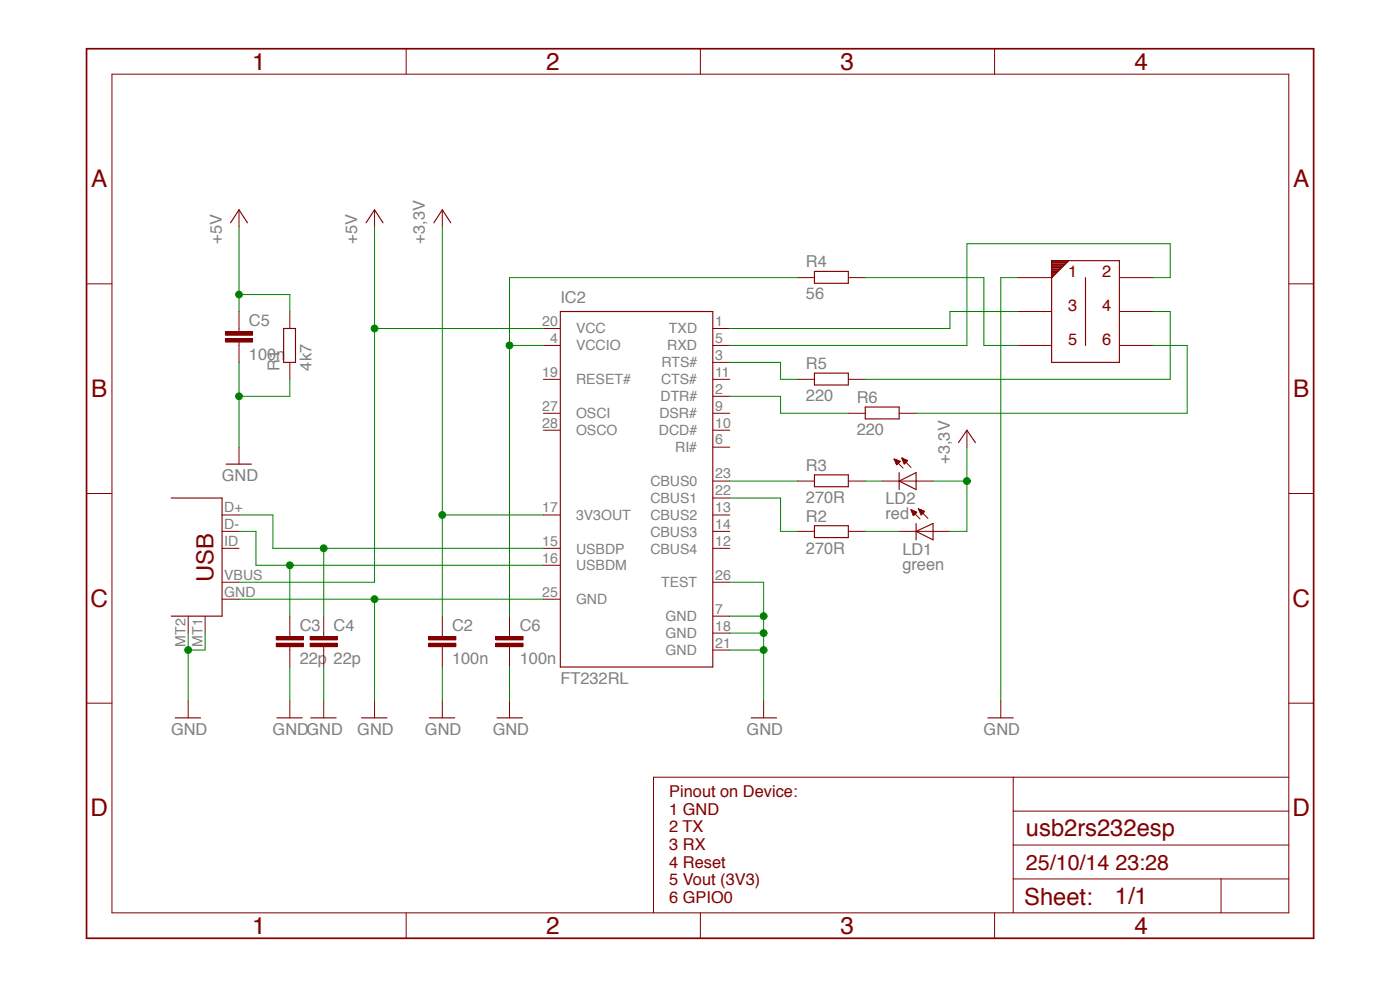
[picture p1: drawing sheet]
<svg xmlns="http://www.w3.org/2000/svg" width="210mm" height="148mm" viewBox="0 0 210 148" stroke-linecap="round" stroke-linejoin="round" font-family="sans-serif">
<g fill="none" stroke="#820000" stroke-width=".17">
<path d="M34.6 33.4l1.2-2 1.3 2M54.9 33.4l1.3-2 1.2 2M65 33.4l1.3-2 1.3 2M42.5 49.2h1.8v5.1h-1.8zM84 46.7h22.9v53.2h-22.9zM33.9 69.5h3.8M122.1 78.8h5.1v1.7h-5.1zM122.1 71.1h5.1v1.8h-5.1zM26.3 107.5h3.8M41.5 107.5h3.8M46.6 107.5h3.8M54.2 107.5h3.8"/>
<path d="M64.4 107.5h3.8M112.6 107.5h3.8"/>
</g>
<g fill="none" stroke="#820000" stroke-width=".15">
<path d="M35.8 31.4v2.6M56.2 31.4v2.6M66.3 31.4v2.6M43.5 46.7v2.5M43.5 54.3v2.5M81.5 49.2h2.5M81.5 51.8h2.5M81.5 56.8h2.5M106.9 49.2h2.5M106.9 51.8h2.5M106.9 54.3h2.5M106.9 56.8h2.5"/>
<path d="M106.9 59.4h2.5M35.8 67v2.5M81.5 77.2h2.5M81.5 64.5h2.5M81.5 61.9h2.5M106.9 77.2h2.5M106.9 64.5h2.5M106.9 61.9h2.5M106.9 67h2.5M106.9 72.1h2.5M106.9 74.6h2.5M106.9 79.6h2.5"/>
<path d="M119.6 72.1h2.5M119.6 79.6h2.5M127.2 72.1h2.5M127.2 79.6h2.5M43.5 94.8v.6M43.5 96.9v.5M81.5 82.1h2.5M81.5 84.7h2.5M81.5 89.8h2.5M106.9 82.1h2.5M106.9 92.3h2.5M106.9 94.8h2.5"/>
<path d="M106.9 87.2h2.5M106.9 97.4h2.5M28.2 105v2.5M43.5 105v2.5M48.5 105v2.5M56.2 105v2.5M66.3 105v2.5M114.5 105v2.5"/>
</g>
<path d="M41.4 96.4h4.1v.5h-4.1z" fill="#820000"/>
<path d="M41.4 96.4h4.1v.5h-4.1z" fill="none" stroke="#820000" stroke-width=".15"/>
<path d="M41.4 95.3h4.1v.5h-4.1z" fill="#820000"/>
<path d="M41.4 95.4h4.1v.5h-4.1zM43.5 92.3v2.5M43.5 97.4v2.5M48.5 94.8v.6M48.5 96.9v.5" fill="none" stroke="#820000" stroke-width=".15"/>
<path d="M46.5 96.4h4v.5h-4z" fill="#820000"/>
<path d="M46.5 96.4h4.1v.5h-4.1z" fill="none" stroke="#820000" stroke-width=".15"/>
<path d="M46.5 95.3h4v.5h-4z" fill="#820000"/>
<path d="M46.5 95.4h4.1v.5h-4.1zM48.5 92.3v2.5M48.5 97.4v2.5M66.3 94.8v.6M66.3 96.9v.5" fill="none" stroke="#820000" stroke-width=".15"/>
<path d="M64.3 96.4h4v.5h-4z" fill="#820000"/>
<path d="M64.3 96.4h4v.5h-4z" fill="none" stroke="#820000" stroke-width=".15"/>
<path d="M64.3 95.3h4v.5h-4z" fill="#820000"/>
<path d="M35.8 49.2v.5M35.8 51.2v.6M64.3 95.4h4v.5h-4zM66.3 92.3v2.5M66.3 97.4v2.5" fill="none" stroke="#820000" stroke-width=".15"/>
<path d="M33.8 50.7h4v.5h-4z" fill="#820000"/>
<path d="M33.8 50.7h4.1v.5h-4.1z" fill="none" stroke="#820000" stroke-width=".15"/>
<path d="M33.8 49.7h4v.5h-4z" fill="#820000"/>
<g fill="none" stroke="#820000" stroke-width=".15">
<path d="M33.8 49.7h4.1v.5h-4.1zM35.8 46.7v2.5M35.8 51.8v2.5M132.3 72.1h7.6M134 68.8l1.4 1.3M134 68.9h.4M134 68.8l1 .3M134 68.8l.5 .8M134.1 68.9h.5M134.2 69.2h.7M134.2 69.1h.8M134.2 69h.5"/>
<path d="M134.3 69.4h.3M134.3 69.4h.4M134.3 69.3h.5M134.4 69.6h.1M134.4 69.5h.2M134.8 79.6h7.6M135 69.1l-.5 .5M135.2 68.6l1.4 1.4M135.2 68.6l.9 .4-.5 .5zM135.2 68.8h.3M135.2 68.7h.1M135.3 68.9h.7"/>
<path d="M135.3 68.9h.5M135.4 69.2h.5M135.4 69.1h.5M135.4 69h.6M135.5 69.4h.2M135.5 69.3h.3M135.6 69.4h.1M136.6 76.4l1.3 1.3M136.6 76.4h.2M136.6 76.4l.8 .3M136.6 76.4l.3 .8 .5-.5M136.7 76.6h.4"/>
<path d="M136.7 76.5h.2M136.8 76.8h.6M136.8 76.7h.6M136.8 76.6h.5M136.8 77.1h.4M136.8 77h.5M136.8 76.9h.6M136.9 77.2h.2M137.7 76.2l1.4 1.5M137.7 76.2l.9 .4-.5 .6zM137.8 76.4h.4M137.8 76.3h.1"/>
<path d="M137.9 76.6h.6M137.9 76.5h.5M137.9 76.8h.6M137.9 76.7h.6M138 77h.3M138 76.9h.4M138.1 77.1h.1M145 64.5v2.5M76.4 94.8v.6M76.4 96.9v.5"/>
</g>
<path d="M134.8 72.1l2.6-1.3v2.5zM134.8 70.8v2.5M137.4 79.6l2.5-1.2v2.5zM137.4 78.4v2.5M143.7 66.3l1.3-1.8 1.2 1.8" fill="none" stroke="#820000" stroke-width=".17"/>
<path d="M74.3 96.4h4.1v.5h-4.1z" fill="#820000"/>
<path d="M74.4 96.4h4v.5h-4z" fill="none" stroke="#820000" stroke-width=".15"/>
<path d="M74.3 95.3h4.1v.5h-4.1z" fill="#820000"/>
<g fill="none" stroke="#820000" stroke-width=".15">
<path d="M16.8 11.1h176.4v125.7h-176.4zM60.9 7.3v3.8M105 7.3v3.8M149.1 7.3v3.8M13 42.5h3.8M119.6 41.6h2.5M119.6 56.8h2.5M127.2 41.6h2.5M127.2 56.8h2.5M152.6 41.6h5.1M152.6 46.7h5.1M152.6 51.8h5.1"/>
<path d="M167.8 41.6h5.1M167.8 46.7h5.1M167.8 51.8h5.1M193.2 42.5h3.8M13 73.9h3.8M33.3 77.2h2.5M33.3 79.6h2.5M127.2 61.9h2.5M134.8 61.9h2.6M193.2 73.9h3.8M28.2 92.3v2.5M30.8 92.3v2.5"/>
<path d="M33.3 87.2h2.5M33.3 89.8h2.5M33.3 82.1h2.5M74.4 95.4h4v.5h-4zM76.4 92.3v2.5M76.4 97.4v2.5M13 105.3h3.8M76.4 105v2.5M150.1 105v2.5M151.9 116.4v20.4M193.2 105.3h3.8M193.2 116.4h-95.2v20.4"/>
<path d="M60.9 136.8v3.8M105 136.8v3.8M149.1 136.8v3.8M151.9 131.7h41.3M151.9 126.6h41.3M151.9 121.5h41.3M183.1 131.7v5.1"/>
</g>
<g fill="none" stroke="#820000" stroke-width=".17">
<path d="M157.7 39.1h10.1v15.2h-10.1zM157.7 39.9h1.6M157.7 39.8h1.7M157.7 39.6h1.8M157.7 39.6h2M157.7 39.4h2.1M157.7 39.3h2.3M157.7 39.1h2.3M160.2 39.1l-2.5 2.5h.1M122.1 40.7h5.1v1.7h-5.1zM122.1 55.9h5.1v1.8h-5.1zM157.7 41.4h.1"/>
<path d="M157.7 41.3h.2M157.7 41.2h.3M157.7 41.1h.5M157.7 40.9h.6M157.7 40.8h.7M157.7 40.7h.8M157.7 40.6h1M157.7 40.4h1.1M157.7 40.3h1.2M157.7 40.2h1.3M157.7 40.1h1.5M162.8 41.6v10.2"/>
<path d="M25.7 74.6h7.6v17.7h-7.6M129.7 61h5.1v1.8h-5.1zM74.5 107.5h3.8M148.1 107.5h3.8"/>
</g>
<path d="M13 7.3h184v133.3h-184z" fill="none" stroke="#820000" stroke-width=".25"/>
<path d="M40.9 82.1h40.6M48.5 82.1v10.2" fill="none" stroke="#008100" stroke-width=".15"/>
<circle cx="48.5" cy="82.1" r=".51" fill="#008100"/>
<g fill="none" stroke="#008100" stroke-width=".15">
<path d="M35.8 77.2h5.1v4.9M38.4 84.7h43.1M43.5 84.7v7.6"/>
<circle cx="48.5" cy="82.1" r=".51"/>
</g>
<circle cx="43.4" cy="84.7" r=".51" fill="#008100"/>
<g fill="none" stroke="#008100" stroke-width=".15">
<path d="M56.2 34v53.2h-20.4M56.2 49.2h25.3M35.8 79.6h2.6v5.1"/>
<circle cx="43.5" cy="84.7" r=".51"/>
</g>
<circle cx="56.1" cy="49.2" r=".51" fill="#008100"/>
<g fill="none" stroke="#008100" stroke-width=".15">
<path d="M35.8 34v12.7M35.8 44.1h7.7v2.6"/>
<circle cx="56.2" cy="49.2" r=".51"/>
</g>
<circle cx="35.8" cy="44.1" r=".51" fill="#008100"/>
<g fill="none" stroke="#008100" stroke-width=".15">
<path d="M66.3 99.9v5.1M109.4 87.2h5.1v17.8M109.4 92.3h5.1M109.4 94.8h5.1M109.4 97.4h5.1"/>
<circle cx="35.8" cy="44.1" r=".51"/>
</g>
<circle cx="114.5" cy="92.3" r=".51" fill="#008100"/>
<circle cx="114.5" cy="92.3" r=".51" fill="none" stroke="#008100" stroke-width=".15"/>
<circle cx="114.5" cy="94.8" r=".51" fill="#008100"/>
<circle cx="114.5" cy="94.8" r=".51" fill="none" stroke="#008100" stroke-width=".15"/>
<circle cx="114.5" cy="97.4" r=".51" fill="#008100"/>
<g fill="none" stroke="#008100" stroke-width=".15">
<path d="M35.8 54.3v12.7M43.5 56.8v2.6h-7.7"/>
<circle cx="114.5" cy="97.4" r=".51"/>
</g>
<circle cx="35.8" cy="59.4" r=".51" fill="#008100"/>
<g fill="none" stroke="#008100" stroke-width=".15">
<path d="M35.8 89.8h45.7M56.2 89.8v15.2"/>
<circle cx="35.8" cy="59.4" r=".51"/>
</g>
<circle cx="56.1" cy="89.7" r=".51" fill="#008100"/>
<g fill="none" stroke="#008100" stroke-width=".15">
<path d="M28.2 94.8v10.2M28.2 97.4h2.6M43.5 99.9v5.1M48.5 99.9v5.1M76.4 99.9v5.1"/>
<circle cx="56.2" cy="89.8" r=".51"/>
</g>
<circle cx="28.2" cy="97.4" r=".51" fill="#008100"/>
<g fill="none" stroke="#008100" stroke-width=".15">
<path d="M66.3 34v58.3M152.6 41.6h-2.5v63.4M66.3 77.2h15.2M129.7 79.6h5.1M129.7 72.1h2.6M30.8 94.8v2.6"/>
<circle cx="28.2" cy="97.4" r=".51"/>
</g>
<circle cx="66.3" cy="77.1" r=".51" fill="#008100"/>
<g fill="none" stroke="#008100" stroke-width=".15">
<path d="M139.9 72.1h5.1M145 67v12.6h-2.6"/>
<circle cx="66.3" cy="77.2" r=".51"/>
</g>
<circle cx="144.9" cy="72.1" r=".51" fill="#008100"/>
<g fill="none" stroke="#008100" stroke-width=".15">
<path d="M76.4 51.8h5.1M119.6 41.6h-43.2v50.7"/>
<circle cx="145" cy="72.1" r=".51"/>
</g>
<circle cx="76.4" cy="51.7" r=".51" fill="#008100"/>
<g fill="none" stroke="#008100" stroke-width=".15">
<path d="M109.4 54.3h7.6v2.5h2.6M109.4 59.4h7.6v2.5h10.2M129.7 41.6h17.8v10.2h5.1M152.6 46.7h-10.2v2.5h-33M172.9 41.6h2.6v-5.1h-30.5v15.3h-35.6M172.9 51.8h5.1v10.1h-40.6M172.9 46.7h2.6v10.1h-45.8M109.4 72.1h10.2M109.4 74.6h7.6v5h2.6"/>
<circle cx="76.4" cy="51.8" r=".51"/>
</g>
<g font-size="3.6" fill="#820000">
<text x="37.8" y="10.5">1</text>
<text x="81.9" y="10.5">2</text>
<text x="126" y="10.5">3</text>
<text x="170.1" y="10.5">4</text>
<text x="13.7" y="28.1">A</text>
<text x="193.9" y="28.1">A</text>
<text x="13.7" y="59.5">B</text>
<text x="193.9" y="59.5">B</text>
<text x="32" y="87.2" transform="rotate(-90 32 87.2)">USB</text>
<text x="13.6" y="90.9">C</text>
<text x="193.8" y="90.9">C</text>
<text x="13.6" y="122.3">D</text>
<text x="153.8" y="125.3">usb2rs232esp</text>
<text x="193.8" y="122.3">D</text>
<text x="153.6" y="135.6">Sheet:</text>
<text x="167.2" y="135.5">1/1</text>
<text x="37.8" y="139.9">1</text>
<text x="81.9" y="139.9">2</text>
<text x="126" y="139.9">3</text>
<text x="170.1" y="139.9">4</text>
</g>
<text font-size="3.2" fill="#820000" x="153.8" y="130.4">25/10/14 23:28</text>
<g font-size="2.5" fill="#808080">
<text x="33.3" y="36.5" transform="rotate(-90 33.3 36.5)">+5V</text>
<text x="53.6" y="36.5" transform="rotate(-90 53.6 36.5)">+5V</text>
<text x="63.7" y="36.5" transform="rotate(-90 63.7 36.5)">+3,3V</text>
<text x="120.8" y="40.1">R4</text>
<text x="84" y="45.4">IC2</text>
<text x="120.8" y="44.9">56</text>
<text x="37.3" y="53.9">100n</text>
<text x="37.3" y="48.8">C5</text>
<text x="41.9" y="55.5" transform="rotate(-90 41.9 55.5)">R1</text>
<text x="46.7" y="55.5" transform="rotate(-90 46.7 55.5)">4k7</text>
<text x="120.8" y="55.3">R5</text>
<text x="120.8" y="60.1">220</text>
<text x="128.4" y="65.2">220</text>
<text x="128.4" y="60.4">R6</text>
<text x="120.8" y="70.5">R3</text>
<text x="142.4" y="69.5" transform="rotate(-90 142.4 69.5)">+3,3V</text>
<text x="33.3" y="72">GND</text>
<text x="120.8" y="75.3">270R</text>
<text x="132.8" y="77.7">red</text>
<text x="132.8" y="75.6">LD2</text>
<text x="120.8" y="82.9">270R</text>
<text x="120.8" y="78.1">R2</text>
<text x="135.3" y="83.2">LD1</text>
<text x="135.3" y="85.3">green</text>
<text x="44.9" y="94.5">C3</text>
<text x="50" y="94.5">C4</text>
<text x="67.8" y="94.5">C2</text>
<text x="77.9" y="94.5">C6</text>
<text x="44.9" y="99.5">22p</text>
<text x="50" y="99.5">22p</text>
<text x="67.8" y="99.5">100n</text>
<text x="77.9" y="99.5">100n</text>
<text x="84" y="102.5">FT232RL</text>
<text x="25.6" y="110.1">GND</text>
<text x="40.9" y="110.1">GNDGND</text>
<text x="53.6" y="110.1">GND</text>
<text x="63.7" y="110.1">GND</text>
<text x="73.9" y="110.1">GND</text>
<text x="111.9" y="110.1">GND</text>
<text x="147.5" y="110.1">GND</text>
</g>
<g font-size="2.5" fill="#820000">
<text x="160.2" y="41.6">1</text>
<text x="165.2" y="41.6">2</text>
<text x="160.2" y="46.6">3</text>
<text x="165.2" y="46.6">4</text>
<text x="160.2" y="51.7">5</text>
<text x="165.2" y="51.7">6</text>
<text x="100.3" y="119.5">Pinout on Device:</text>
<text x="100.3" y="122.1">1 GND</text>
<text x="100.3" y="124.7">2 TX</text>
<text x="100.3" y="127.3">3 RX</text>
<text x="100.3" y="130">4 Reset</text>
<text x="100.3" y="132.6">5 Vout (3V3)</text>
<text x="100.3" y="135.2">6 GPIO0</text>
</g>
<g font-size="2.1" fill="#808080">
<text x="81.3" y="48.8">20</text>
<text x="82.5" y="51.4">4</text>
<text x="86.4" y="49.9">VCC</text>
<text x="86.4" y="52.5">VCCIO</text>
<text x="100" y="52.5">RXD</text>
<text x="100.3" y="49.9">TXD</text>
<text x="107.2" y="48.8">1</text>
<text x="107.2" y="51.4">5</text>
<text x="107.2" y="53.9">3</text>
<text x="81.3" y="56.4">19</text>
<text x="86.4" y="57.6">RESET#</text>
<text x="99.1" y="57.6">CTS#</text>
<text x="99.2" y="55">RTS#</text>
<text x="107.2" y="56.4">11</text>
<text x="107.2" y="59">2</text>
<text x="81.3" y="64">28</text>
<text x="81.3" y="61.5">27</text>
<text x="86.4" y="65.2">OSCO</text>
<text x="86.4" y="62.6">OSCI</text>
<text x="98.8" y="65.2">DCD#</text>
<text x="98.9" y="62.6">DSR#</text>
<text x="99" y="60.1">DTR#</text>
<text x="107.2" y="61.5">9</text>
<text x="107.2" y="64">10</text>
<text x="101.2" y="67.7">RI#</text>
<text x="107.2" y="66.6">6</text>
<text x="107.2" y="71.7">23</text>
<text x="33.6" y="76.7">D+</text>
<text x="81.3" y="76.7">17</text>
<text x="86.4" y="77.9">3V3OUT</text>
<text x="97.5" y="72.8">CBUS0</text>
<text x="97.5" y="75.3">CBUS1</text>
<text x="97.5" y="77.9">CBUS2</text>
<text x="107.2" y="74.2">22</text>
<text x="107.2" y="76.7">13</text>
<text x="33.6" y="79.3">D-</text>
<text x="33.6" y="81.8">ID</text>
<text x="81.3" y="81.8">15</text>
<text x="86.4" y="82.9">USBDP</text>
<text x="97.5" y="80.4">CBUS3</text>
<text x="97.5" y="82.9">CBUS4</text>
<text x="107.2" y="79.3">14</text>
<text x="107.2" y="81.8">12</text>
<text x="33.6" y="86.9">VBUS</text>
<text x="33.6" y="89.4">GND</text>
<text x="81.3" y="84.3">16</text>
<text x="81.3" y="89.4">25</text>
<text x="86.4" y="85.5">USBDM</text>
<text x="99.1" y="88">TEST</text>
<text x="107.2" y="86.9">26</text>
<text x="86.4" y="90.5">GND</text>
<text x="99.8" y="93.1">GND</text>
<text x="99.8" y="95.6">GND</text>
<text x="107.2" y="92">7</text>
<text x="107.2" y="94.5">18</text>
<text x="27.8" y="96.9" transform="rotate(-90 27.8 96.9)">MT2</text>
<text x="30.4" y="96.9" transform="rotate(-90 30.4 96.9)">MT1</text>
<text x="99.8" y="98.2">GND</text>
<text x="107.2" y="97">21</text>
</g>
</svg>
